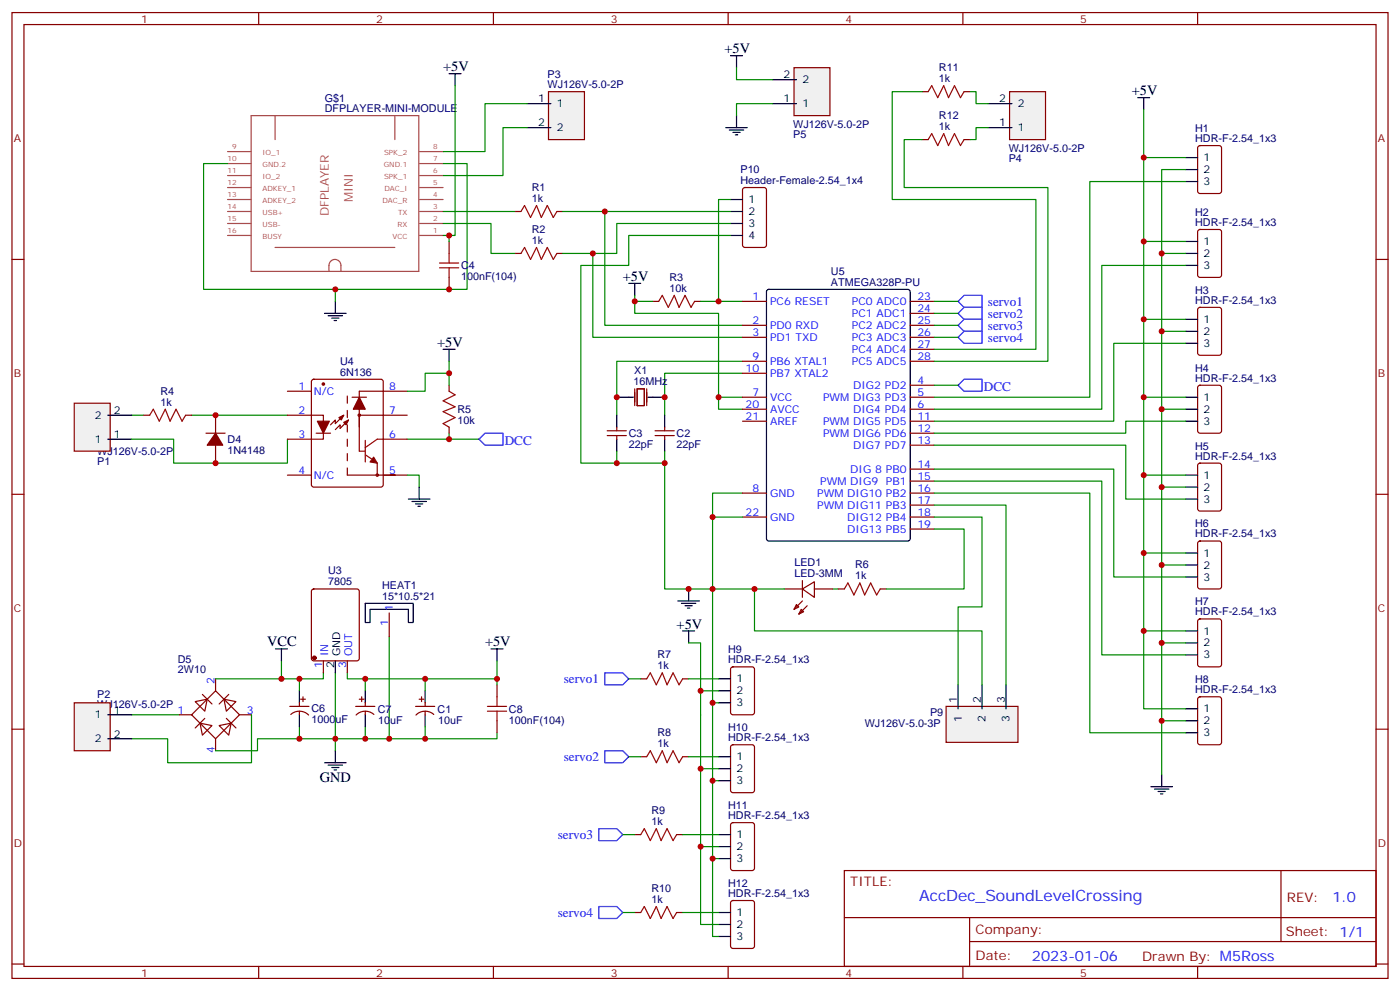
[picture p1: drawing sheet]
<svg xmlns="http://www.w3.org/2000/svg" width="412mm" height="292mm" viewBox="0 0 412 292" stroke-linecap="round" stroke-linejoin="round" font-family="sans-serif">
<g fill="none" stroke="#870000" stroke-width=".35">
<path d="M3.5 3.7h405.4v284.3h-405.4zM7.1 7.2h398.2v277.3h-398.2zM76.2 3.7v3.5M145.3 3.7v3.5M214.5 3.7v3.5M283.6 3.7v3.5M352.8 3.7v3.5M3.5 76.4h3.6M405.3 76.4h3.6M3.5 145.5h3.6M405.3 145.5h3.6M63.5 199.8v3.6"/>
<path d="M114.7 180.4v7.1M3.5 214.7h3.6M52.9 210.4h3.5M57.5 206.6l3.5-.8-.7 3.6zM58.9 212.9l3.5 .7-2.8 2.8zM59.6 204.4l2.8 2.9M60.3 211.5l-2.8 2.8M63.5 203.4l7.1 7-7.1 7.1-7.1-7.1zM63.5 217.5v3.5M64.6 213.6l3.5-.7-.7 3.5zM66 205.8l3.5 .8-2.8 2.8zM66.7 211.5l2.8 2.8"/>
<path d="M67.4 204.4l-2.8 2.9M70.6 210.4h3.5M405.3 214.7h3.6M248.7 256.3h156.6v28.2h-156.6zM377.3 256.3v20.9M248.7 270.1h156.5M285.6 277.2h119.6M285.6 270.1v14.2M3.5 283.8h3.6M76.2 284.5v3.5M145.3 284.5v3.5M214.5 284.5v3.5"/>
<path d="M283.6 284.5v3.5M352.8 284.5v3.5M405.3 283.8h3.6"/>
</g>
<g fill="none" stroke="#a64a4a" stroke-width=".35">
<path d="M74 34h49.4v45.9h-49.4zM81 34v7.1M116.3 34v7.1M67 58.7h7M67 55.2h7M67 51.7h7M67 48.2h7M67 44.6h7M123.6 58.7h6.9M123.6 55.2h6.9M123.6 51.7h6.9M123.6 48.2h6.9"/>
<path d="M123.6 44.6h6.9M67 69.3h7M67 65.8h7M67 62.3h7M81 72.8h35.3M96.9 79.9a3.2 3.2 0 0 1 .5-3 1.76 1.76 0 0 1 1.9-.4 1.76 1.76 0 0 1 1.1 1.6v1.8M123.6 69.3h6.9M123.6 65.8h6.9M123.6 62.3h6.9"/>
</g>
<path d="M114.7 187.5v30M38.8 210.4h14.1M74.1 210.4v14.1h-24.7v-7h-10.6" fill="none" stroke="#008700" stroke-width=".35"/>
<path d="M107.6 177.6h14.1v5.7h-1.4v-3.9h-11.3v3.9h-1.4z" fill="none" stroke="#000" stroke-width=".35"/>
<path d="M21.9 206.9h10.6v14.1h-10.6z" fill="#f0f0f0" stroke="#870000" stroke-width=".35"/>
<g fill="none" stroke="#000" stroke-width=".35">
<path d="M130.5 102.8h3.6M132.3 102.8v3.6M120.3 146.9h6.3M121.4 147.6h4.2M122.4 148.3h2.1M123.1 149h.7M123.5 143.4v3.5M81.1 191h3.6M82.9 191v3.6M98.8 194.6v3.5M144.6 191h3.6M146.4 191v3.6"/>
<path d="M31.7 210.4h7.1M31.7 217.5h7.1M88.2 203.4v3.5M88.2 210.4v3.6M107.6 203.4v3.5M107.6 210.4v3.6M95.6 224.5h6.4M96.7 225.2h4.2M97.7 226h2.1M98.4 226.7h.7M98.8 221v3.5"/>
</g>
<g fill="none" stroke="#008700" stroke-width=".35">
<path d="M132.3 106.4v3.5M38.8 122.2h3.5M119.9 139.9h3.6v3.5M132.3 129.3h8.8M63.5 199.8h24.7M82.9 194.6v5.2M95.2 198.1v1.7h-7v3.6M98.8 198.1v22.9M102.3 198.1v1.7h44.1M107.6 199.8v3.6M146.4 194.6v7M88.2 217.5h-12.4v3.5h-12.3"/>
<path d="M88.2 214v3.5h19.4v-3.5M146.4 215.7v1.8h-38.8"/>
</g>
<g fill="none" stroke="#870000" stroke-width=".35">
<path d="M92 173.6l.4-.2h12.7l.7 .4v20.1l-.4 .6-13 .1-.6-.5-.1-20zM95.2 194.6v3.5M102.3 194.6v3.5M85.4 208h5.6M85.7 210.3a3.8 3.8 0 0 1 5.2 .2M88.2 206.9v1.1M88.2 209.4v1M88.5 205.8h1.5M89.3 205.1v1.5M104.8 208h5.6M105.8 205.8h1.4M106.5 205.1v1.5"/>
<path d="M107.6 206.9v1.1M107.6 209.4v1M110.1 210.3a3.8 3.8 0 0 0-5.2 .2M146.4 201.6v3.5M146.4 212.2v3.5"/>
</g>
<circle cx="92.6" cy="193.7" r=".53" fill="#870000" stroke="#870000" stroke-width=".35"/>
<path d="M143.6 208h5.6M143.6 209.4h5.6M146.4 205.1v2.9M146.4 209.4v2.8" fill="none" stroke="#a10000" stroke-width=".35"/>
<path d="M141.1 129.3l1.8-1.8h5.3v3.6h-5.3z" fill="none" stroke="#00f" stroke-width=".35"/>
<path d="M21.9 118.7h10.6v14.1h-10.6z" fill="#f0f0f0" stroke="#870000" stroke-width=".35"/>
<path d="M95.6 92.3h6.4M96.7 93h4.2M97.7 93.7h2.1M98.4 94.4h.7M98.8 88.7v3.6M31.7 129.3h7.1M31.7 122.2h7.1M125.2 203.4v3.5M125.2 210.4v3.6" fill="none" stroke="#000" stroke-width=".35"/>
<path d="M67 48.2h-7v37h38.8M130.5 48.2h7.1v37h-38.8v3.5M130.5 65.8h14.1v8.8h7.1M130.5 62.3h21.2M132.3 113.4v-3.5h-7.1v5.3h-5.3M38.8 129.3h12.4v7h33.5v-7M56.4 122.2h28.3M132.3 127.5v1.8h-12.4M125.2 199.8v3.6M125.2 214v3.5" fill="none" stroke="#008700" stroke-width=".35"/>
<path d="M153.5 62.3l1-1.8 1.8 3.5 1.7-3.5 1.5 3.5 1.7-3.5 1.8 3.5 1-1.7M153.5 74.6l1-1.8 1.8 3.6 1.7-3.6 1.5 3.6 1.7-3.6 1.8 3.6 1-1.8M132.3 115.2l1.8 1-3.6 1.8 3.6 1.8-3.6 1.4 3.6 1.7-3.6 1.8 1.8 1.1M44.1 122.2l1.1-1.7 1.7 3.5 1.8-3.5 1.4 3.5 1.8-3.5 1.7 3.5 1.1-1.8M105.8 132.8h1.8M107.6 133.9l2.1 1.4M107.6 129.6v6.4M111.1 129.3l-3.5 2.5" fill="none" stroke="#a10000" stroke-width=".35"/>
<g fill="none" stroke="#870000" stroke-width=".35">
<path d="M151.7 62.3h1.8M151.7 74.6h1.8M164 62.3h1.8M164 74.6h1.8M84.7 115.2h7M92 111.9l.4-.2h19.8l.6 .4 .1 30.6-.5 .6-20 .1-.6-.5-.1-30.5zM103.7 116.9h4.2M119.9 115.2h-14.1v10.6M132.3 113.4v1.8M42.3 122.2h1.8M54.7 122.2h1.7M60.7 127.5h5.6"/>
<path d="M63.5 122.2v5.3M63.5 131.1v5.2M84.7 122.2h10.5v7.1h-10.5M84.7 139.9h7M93.1 127.5h4.3M101.2 122.2l-2.4 2.5v-1.1l-1.4 1.5M102.3 139.9h14.1h-1.4M102.7 123.6l-2.5 2.5v-1l-1.4 1.4M111.1 129.3h8.8M111.1 136.3v3.6M112.9 139.9h7M119.9 122.2h-14.1v10.6"/>
<path d="M132.3 125.8v1.7M122.4 208h5.7M123.5 205.8h1.4M124.2 205.1v1.5M125.2 206.9v1.1M125.2 209.4v1M127.8 210.3a3.8 3.8 0 0 0-5.3 .2"/>
<circle cx="105.8" cy="122.2" r=".35"/>
<circle cx="111.1" cy="139.9" r=".35"/>
</g>
<g fill="#870000" stroke="#870000" stroke-width=".35">
<path d="M63.5 127.5l2.1 3.6h-4.6z"/>
<path d="M93.5 124h3.5l-1.8 3.5z"/>
<path d="M101.2 124.4l1.5-.8-.7 1.5z"/>
<path d="M99.8 122.9l1.4-.7-.7 1.4z"/>
<path d="M105.8 116.9l1.8 3.6h-3.5z"/>
<circle cx="95.3" cy="113.1" r=".35"/>
</g>
<path d="M110.1 134.6l1 1.7-2.1-.3z" fill="#a10000" stroke="#a10000" stroke-width=".35"/>
<path d="M102.3 139.9v-24.7" fill="none" stroke="#870000" stroke-width=".35" stroke-dasharray="2.1 2.1"/>
<path d="M161.6 27h10.6v14.1h-10.6z" fill="#f0f0f0" stroke="#870000" stroke-width=".35"/>
<g fill="none" stroke="#000" stroke-width=".35">
<path d="M132.3 21.7h3.5M134.1 21.7v3.5M155.2 30.5h7.1M155.2 37.6h7.1M335.1 28.8h3.6M336.9 28.8v3.5M215.2 58.7h3.5M349.2 53.4h3.6M349.2 46.4h3.6M349.2 49.9h3.6M215.2 62.3h3.5M215.2 65.8h3.5"/>
<path d="M215.2 69.3h3.5M349.2 78.1h3.6M349.2 71.1h3.6M349.2 74.6h3.6M185.2 83.4h3.5M187 83.4v3.6M226 85.4l.5-.2h40.9l.7 .4v73l-.5 .6-41.1 .1-.7-.5v-72.9zM349.2 94h3.6M349.2 97.5h3.6M181.7 116.9h4.9M190.9 116.9h4.9M349.2 116.9h3.6"/>
<path d="M349.2 101.1h3.6M181.7 122.2v3.6M181.7 129.3v3.5M195.8 122.2v3.6M195.8 129.3v3.5M349.2 124h3.6M349.2 120.5h3.6M349.2 139.9h3.6M349.2 146.9h3.6M349.2 143.4h3.6M199.7 176.9h6.3M200.7 177.6h4.3"/>
<path d="M201.8 178.3h2.1M202.5 179h.7M202.8 173.4v3.5M349.2 169.9h3.6M349.2 162.8h3.6M349.2 166.3h3.6M349.2 192.8h3.6M349.2 185.7h3.6M349.2 189.3h3.6M349.2 215.7h3.6M349.2 208.7h3.6M349.2 212.2h3.6"/>
<path d="M339 231.6h6.4M340.1 232.3h4.2M341.1 233h2.2M341.8 233.7h.7M342.2 228.1v3.5"/>
</g>
<g fill="none" stroke="#008700" stroke-width=".35">
<path d="M134.1 25.2v44.1h-3.6M155.2 30.5h-12.3v14.1h-12.4M155.2 37.6h-7v14.1h-17.7M215.2 58.7h-3.5v30M349.2 49.9h-7v24.7h7M349.2 53.4h-28.2v63.5h-45.8M165.8 74.6h8.8v24.7h44.1M165.8 62.3h12.4v33.5h40.5M178.2 62.3h37M215.2 65.8h-33.5v8.8h-7.1M215.2 69.3h-30v8.8h-14.1v58.2h10.6M336.9 71.1v22.9h12.3"/>
<path d="M342.2 74.6v22.9h7M349.2 78.1h-24.6v42.4h-49.4M187 87v1.7h5.3M187 88.7v3.6h24.7v24.6M206.4 88.7h12.3M336.9 94v22.9h12.3M342.2 97.5v23h7M218.7 109.9h-22.9v12.3M218.7 106.4h-37v15.8M218.7 116.9h-7v3.6h7M275.2 113.4h7M336.9 116.9v23h12.3"/>
<path d="M349.2 101.1h-21.1v22.9h-52.9M181.7 132.8v3.5h14.1v-3.5M195.8 136.3v37.1h14.1v-28.2h8.8M275.2 131.1h56.4v15.8h17.6M275.2 138.1h52.9v31.8h21.1M336.9 139.9v22.9h12.3M342.2 120.5v22.9h7M349.2 124h-17.6v3.5h-56.4M209.9 152.2h8.8M275.2 155.8h8.8v17.6h-22.9M275.2 141.6h49.4v51.2h24.6M275.2 145.2h45.8v70.5h28.2"/>
<path d="M342.2 143.4v22.9h7M209.9 173.4h21.2M245.2 173.4h1.7M336.9 162.8v22.9h12.3M342.2 166.3v23h7M336.9 185.7v23h12.3M342.2 189.3v22.9h7M342.2 212.2v15.9"/>
</g>
<path d="M194 88.7l1.1-1.7 1.7 3.5 1.8-3.5 1.4 3.5 1.8-3.5 1.8 3.5 1-1.8M248.7 173.4l1.1-1.8 1.7 3.6 1.8-3.6 1.4 3.6 1.8-3.6 1.7 3.6 1.1-1.8" fill="none" stroke="#a10000" stroke-width=".35"/>
<g fill="none" stroke="#870000" stroke-width=".35">
<path d="M219 55.4l.4-.2h5.7l.6 .4 .1 16.5-.5 .7h-5.9l-.6-.4-.1-16.5zM353 43.1l.5-.2h5.6l.7 .4v13l-.4 .6-5.9 .1-.7-.5v-12.9zM353 67.8l.5-.2h5.6l.7 .4v13l-.4 .6-5.9 .1-.7-.5v-12.9zM192.3 88.7h1.7M204.6 88.7h1.8M218.7 88.7h7.1M218.7 95.8h7.1M218.7 99.3h7.1M268.1 88.7h7.1M268.1 95.8h7.1M268.1 99.3h7.1M268.1 92.3h7.1"/>
<path d="M353 90.7l.5-.2h5.6l.7 .4v13l-.4 .6-5.9 .1-.7-.5v-12.9zM187 114.5v4.9M187.7 114.5h2.1v4.9h-2.1zM190.5 114.5v4.9M218.7 116.9h7.1M218.7 106.4h7.1M218.7 109.9h7.1M268.1 113.4h7.1M268.1 116.9h7.1M268.1 106.4h7.1M268.1 102.8h7.1M353 113.6l.5-.2h5.6l.7 .4v13l-.4 .7h-5.9l-.7-.4v-13z"/>
<path d="M178.9 126.8h5.6M178.9 128.2h5.6M181.7 125.8v1M181.7 128.2v1.1M193 126.8h5.6M193 128.2h5.6M195.8 125.8v1M195.8 128.2v1.1M218.7 120.5h7.1M218.7 124h7.1M268.1 120.5h7.1M268.1 124h7.1"/>
<path d="M268.1 127.5h7.1M268.1 131.1h7.1M268.1 138.1h7.1M353 136.6l.5-.3h5.6l.7 .5v13l-.4 .6-5.9 .1-.7-.5v-12.9zM218.7 145.2h7.1M218.7 152.2h7.1M268.1 145.2h7.1M268.1 141.6h7.1M268.1 148.7h7.1M268.1 152.2h7.1M268.1 155.8h7.1M353 159.5l.5-.2h5.6l.7 .4v13l-.4 .6-5.9 .1-.7-.5v-12.9z"/>
<path d="M231.1 173.4h5.3M234.6 178l.7 .7-1.4 .7zM236 179.4l.7 .7-1.4 .7zM236.4 173.4l3.5-2.1v4.6zM236.4 176.9l-2.5 2.5M236.4 170.9v5M237.8 178.3l-2.5 2.5M239.9 173.4h5.3M246.9 173.4h1.8M259.3 173.4h1.8M353 182.4l.5-.2h5.6l.7 .4v13l-.4 .7h-5.9l-.7-.4v-13zM353 205.3l.5-.2h5.6l.7 .5v12.9l-.4 .7-5.9 .1-.7-.5v-13z"/>
</g>
<path d="M282.2 113.4l1.8-1.7h5.3v3.5h-5.3z" fill="none" stroke="#00f" stroke-width=".35"/>
<path d="M278.7 208h21.2v10.5h-21.2z" fill="#f0f0f0" stroke="#870000" stroke-width=".35"/>
<g fill="none" stroke="#000" stroke-width=".35">
<path d="M201.1 185.7h3.5M202.8 185.7v3.6M211.7 199.8h3.5M211.7 206.9h3.5M211.7 203.4h3.5M282.2 201.6v7.1M289.3 201.6v7.1M296.3 201.6v7.1M211.7 229.8h3.5M211.7 222.8h3.5M211.7 226.3h3.5M211.7 252.8h3.5"/>
<path d="M211.7 245.7h3.5M211.7 249.2h3.5M211.7 275.7h3.5M211.7 268.6h3.5M211.7 272.2h3.5"/>
</g>
<g fill="none" stroke="#008700" stroke-width=".35">
<path d="M336.9 32.3v38.8h12.3M336.9 46.4h12.3M275.2 88.7h7M275.2 92.3h7M275.2 95.8h7M275.2 99.3h7M275.2 148.7h21.1v52.9M275.2 152.2h14.1v26.5h-7.1v22.9M209.9 173.4v33.5M222.2 173.4v12.3h67.1v15.9M185.2 199.8h3.5M202.8 189.3h3.6v14.1"/>
<path d="M202.8 199.8h8.9M211.7 203.4h-5.3v22.9h5.3M211.7 206.9h-1.8v22.9h1.8M185.2 222.8h3.5M202.8 222.8h8.9M206.4 226.3v22.9h5.3M209.9 229.8v23h1.8M183.4 245.7h3.6M201.1 245.7h10.6M206.4 249.2v23h5.3M209.9 252.8v22.9h1.8M183.4 268.6h3.6"/>
<path d="M201.1 268.6h10.6"/>
</g>
<path d="M188.7 199.8h1.8M201.1 199.8h1.7M215.4 196.5l.5-.2h5.6l.7 .5v12.9l-.4 .7h-5.9l-.7-.4v-13zM215.4 219.5l.5-.2h5.6l.7 .4v13l-.4 .6-5.9 .1-.7-.5v-12.9zM188.7 222.8h1.8M201.1 222.8h1.7M187 245.7h1.7M199.3 245.7h1.8M215.4 242.4l.5-.2h5.6l.7 .4v13l-.4 .6-5.9 .1-.7-.5v-12.9zM187 268.6h1.7M199.3 268.6h1.8M215.4 265.3l.5-.2h5.6l.7 .4v13l-.4 .7h-5.9l-.7-.4v-13z" fill="none" stroke="#870000" stroke-width=".35"/>
<path d="M190.5 199.8l1.1-1.7 1.7 3.5 1.8-3.5 1.4 3.5 1.8-3.5 1.7 3.5 1.1-1.8M190.5 222.8l1.1-1.8 1.7 3.5 1.8-3.5 1.4 3.5 1.8-3.5 1.7 3.5 1.1-1.7M188.7 245.7l1.1-1.8 1.8 3.6 1.7-3.6 1.4 3.6 1.8-3.6 1.8 3.6 1-1.8M188.7 268.6l1.1-1.7 1.8 3.5 1.7-3.5 1.4 3.5 1.8-3.5 1.8 3.5 1-1.8" fill="none" stroke="#a10000" stroke-width=".35"/>
<path d="M282.2 88.7l1.8-1.7h5.3v3.5h-5.3zM282.2 92.3l1.8-1.8h5.3v3.5h-5.3zM282.2 95.8l1.8-1.8h5.3v3.5h-5.3zM282.2 99.3l1.8-1.8h5.3v3.6h-5.3zM178.2 198.1h5.2l1.8 1.7-1.8 1.8h-5.2zM178.2 221h5.2l1.8 1.8-1.8 1.7h-5.2zM176.4 243.9h5.3l1.7 1.8-1.7 1.8h-5.3zM176.4 266.9h5.3l1.7 1.7-1.7 1.8h-5.3z" fill="none" stroke="#00f" stroke-width=".35"/>
<path d="M297.4 27h10.6v14.1h-10.6z" fill="#f0f0f0" stroke="#870000" stroke-width=".35"/>
<path d="M291 37.6h7.1M291 30.5h7.1" fill="none" stroke="#000" stroke-width=".35"/>
<path d="M273.4 27l1.1-1.8 1.7 3.6 1.8-3.6 1.4 3.6 1.8-3.6 1.7 3.6 1.1-1.8M273.4 41.1l1.1-1.8 1.7 3.6 1.8-3.6 1.4 3.6 1.8-3.6 1.7 3.6 1.1-1.8" fill="none" stroke="#a10000" stroke-width=".35"/>
<path d="M271.6 27h1.8M284 27h1.8M271.6 41.1h1.8M284 41.1h1.8" fill="none" stroke="#870000" stroke-width=".35"/>
<path d="M271.6 27h-8.8v31.7h42.4v44.1h-30M285.8 27h1.7v3.5h3.5M291 37.6h-3.5v3.5h-1.7M271.6 41.1h-5.3v14.1h42.4v51.2h-33.5" fill="none" stroke="#008700" stroke-width=".35"/>
<path d="M233.9 19.9h10.6v14.1h-10.6z" fill="#f0f0f0" stroke="#870000" stroke-width=".35"/>
<path d="M215.2 16.4h3.5M217 16.4v3.5M213.8 37.6h6.3M214.8 38.3h4.3M215.9 39h2.1M216.6 39.7h.7M217 34v3.6M227.5 30.5h7.1M227.5 23.5h7.1" fill="none" stroke="#000" stroke-width=".35"/>
<path d="M217 19.9v3.6h10.5M227.5 30.5h-10.5v3.5M132.3 69.3v1.8" fill="none" stroke="#008700" stroke-width=".35"/>
<path d="M129.5 77.4h5.6M129.5 78.8h5.6M132.3 74.6v2.8M132.3 78.8v2.9" fill="none" stroke="#a10000" stroke-width=".35"/>
<path d="M132.3 71.1v3.5M132.3 81.7v3.5" fill="none" stroke="#870000" stroke-width=".35"/>
<g fill="#c00">
<circle cx="114.7" cy="217.5" r=".88"/>
<circle cx="132.3" cy="109.9" r=".88"/>
<circle cx="82.9" cy="199.8" r=".88"/>
<circle cx="88.2" cy="199.8" r=".88"/>
<circle cx="88.2" cy="217.5" r=".88"/>
<circle cx="107.6" cy="217.5" r=".88"/>
<circle cx="132.3" cy="129.3" r=".88"/>
<circle cx="63.5" cy="122.2" r=".88"/>
<circle cx="63.5" cy="136.3" r=".88"/>
<circle cx="98.8" cy="217.5" r=".88"/>
<circle cx="107.6" cy="199.8" r=".88"/>
<circle cx="146.4" cy="199.8" r=".88"/>
<circle cx="125.2" cy="199.8" r=".88"/>
<circle cx="125.2" cy="217.5" r=".88"/>
<circle cx="178.2" cy="62.3" r=".88"/>
<circle cx="174.6" cy="74.6" r=".88"/>
<circle cx="195.8" cy="136.3" r=".88"/>
<circle cx="195.8" cy="116.9" r=".88"/>
<circle cx="181.7" cy="116.9" r=".88"/>
<circle cx="211.7" cy="88.7" r=".88"/>
<circle cx="187" cy="88.7" r=".88"/>
<circle cx="211.7" cy="116.9" r=".88"/>
<circle cx="181.7" cy="136.3" r=".88"/>
<circle cx="98.8" cy="85.2" r=".88"/>
<circle cx="202.8" cy="173.4" r=".88"/>
<circle cx="209.9" cy="152.2" r=".88"/>
<circle cx="209.9" cy="173.4" r=".88"/>
<circle cx="342.2" cy="74.6" r=".88"/>
<circle cx="342.2" cy="97.5" r=".88"/>
<circle cx="342.2" cy="120.5" r=".88"/>
<circle cx="342.2" cy="143.4" r=".88"/>
<circle cx="342.2" cy="166.3" r=".88"/>
<circle cx="342.2" cy="189.3" r=".88"/>
<circle cx="342.2" cy="212.2" r=".88"/>
<circle cx="336.9" cy="94" r=".88"/>
<circle cx="336.9" cy="116.9" r=".88"/>
<circle cx="336.9" cy="139.9" r=".88"/>
<circle cx="336.9" cy="162.8" r=".88"/>
<circle cx="336.9" cy="185.7" r=".88"/>
<circle cx="222.3" cy="173.4" r=".88"/>
<circle cx="336.9" cy="71.1" r=".88"/>
<circle cx="336.9" cy="46.4" r=".88"/>
<circle cx="206.4" cy="226.3" r=".88"/>
<circle cx="206.4" cy="249.2" r=".88"/>
<circle cx="206.4" cy="203.4" r=".88"/>
<circle cx="209.9" cy="229.8" r=".88"/>
<circle cx="209.9" cy="252.8" r=".88"/>
<circle cx="209.9" cy="206.9" r=".88"/>
<circle cx="132.3" cy="85.2" r=".88"/>
<circle cx="132.3" cy="69.3" r=".88"/>
</g>
<text font-size="4.6" fill="#00f" x="270.8" y="265.3">AccDec_SoundLevelCrossing</text>
<g font-size="4.2">
<text x="213.4" y="15.7">+5V</text>
<text x="130.5" y="21">+5V</text>
<text x="333.4" y="28">+5V</text>
<text x="183.4" y="82.7">+5V</text>
<text x="128.8" y="102.1">+5V</text>
<text x="199.3" y="185">+5V</text>
<text x="78.7" y="190.3">VCC</text>
<text x="142.9" y="190.3">+5V</text>
<text x="94.2" y="230.2">GND</text>
</g>
<g font-size="4.2" fill="#00f">
<text x="392.5" y="265.6">1.0</text>
<text x="304" y="282.9">2023-01-06</text>
</g>
<g font-size="3.9" fill="#00f">
<text x="291" y="90">servo1</text>
<text x="291" y="93.5">servo2</text>
<text x="291" y="97">servo3</text>
<text x="291" y="100.6">servo4</text>
<text x="289.8" y="115.2">DCC</text>
<text x="148.7" y="131.1">DCC</text>
<text x="166.1" y="201.1">servo1</text>
<text x="166.1" y="224">servo2</text>
<text x="164.3" y="247">servo3</text>
<text x="164.3" y="269.9">servo4</text>
</g>
<g font-size="3.9" fill="#800">
<text x="250.5" y="260.9">TITLE:</text>
<text x="379.1" y="265.6">REV:</text>
<text x="287.4" y="275.1">Company:</text>
<text x="378.7" y="275.7">Sheet: 1/1</text>
<text x="287.4" y="282.8">Date:</text>
<text x="336.4" y="282.8">Drawn By: M5Ross</text>
</g>
<g font-size="3.5" fill="#a54b4b">
<text x="104" y="59.4" transform="rotate(-90 104 59.4)">MINI</text>
<text x="96.9" y="63.7" transform="rotate(-90 96.9 63.7)">DFPLAYER</text>
</g>
<g font-size="3.2" fill="#800">
<text x="41.6" y="6.7">1</text>
<text x="110.8" y="6.7">2</text>
<text x="179.9" y="6.7">3</text>
<text x="249.1" y="6.7">4</text>
<text x="318.2" y="6.7">5</text>
<text x="4.1" y="41.8">A</text>
<text x="405.9" y="41.8">A</text>
<text x="4.1" y="110.9">B</text>
<text x="405.9" y="110.9">B</text>
<text x="4.1" y="180.1">C</text>
<text x="405.9" y="180.1">C</text>
<text x="4.1" y="249.2">D</text>
<text x="405.9" y="249.2">D</text>
<text x="41.6" y="287.5">1</text>
<text x="110.8" y="287.5">2</text>
<text x="179.9" y="287.5">3</text>
<text x="249.1" y="287.5">4</text>
<text x="318.2" y="287.5">5</text>
</g>
<g font-size="3.2" fill="#000080">
<text x="161.3" y="22.9">P3</text>
<text x="276.6" y="21">R11</text>
<text x="95.7" y="30">G$1</text>
<text x="161.3" y="25.9">WJ126V-5.0-2P</text>
<text x="276.6" y="24.2">1k</text>
<text x="95.7" y="33">DFPLAYER-MINI-MODULE</text>
<text x="276.6" y="35.1">R12</text>
<text x="233.6" y="37.6">WJ126V-5.0-2P</text>
<text x="233.6" y="40.6">P5</text>
<text x="276.6" y="38.3">1k</text>
<text x="352.1" y="41.8">HDR-F-2.54_1x3</text>
<text x="352.1" y="38.9">H1</text>
<text x="297.1" y="44.6">WJ126V-5.0-2P</text>
<text x="297.1" y="47.7">P4</text>
<text x="218.1" y="50.9">P10</text>
<text x="156.6" y="59.4">1k</text>
<text x="156.6" y="56.3">R1</text>
<text x="218.1" y="54.2">Header-Female-2.54_1x4</text>
<text x="352.1" y="63.6">H2</text>
<text x="156.6" y="71.8">1k</text>
<text x="156.6" y="68.6">R2</text>
<text x="352.1" y="66.5">HDR-F-2.54_1x3</text>
<text x="135.8" y="82.5">100nF(104)</text>
<text x="135.8" y="79.3">C4</text>
<text x="197.2" y="82.8">R3</text>
<text x="244.8" y="81">U5</text>
<text x="197.2" y="85.9">10k</text>
<text x="244.8" y="84.1">ATMEGA328P-PU</text>
<text x="352.1" y="89.4">HDR-F-2.54_1x3</text>
<text x="352.1" y="86.5">H3</text>
<text x="100.2" y="107.4">U4</text>
<text x="100.2" y="110.6">6N136</text>
<text x="186.6" y="113.4">16MHz</text>
<text x="186.8" y="110.2">X1</text>
<text x="352.1" y="112.4">HDR-F-2.54_1x3</text>
<text x="352.1" y="109.4">H4</text>
<text x="47.3" y="119.4">1k</text>
<text x="47.3" y="116.2">R4</text>
<text x="134.8" y="124.8">10k</text>
<text x="134.8" y="121.6">R5</text>
<text x="67" y="130.4">D4</text>
<text x="185.2" y="131.8">22pF</text>
<text x="185.2" y="128.7">C3</text>
<text x="199.3" y="131.8">22pF</text>
<text x="199.3" y="128.7">C2</text>
<text x="28.7" y="133.9">WJ126V-5.0-2P</text>
<text x="28.7" y="136.8">P1</text>
<text x="67" y="133.5">1N4148</text>
<text x="352.1" y="135.3">HDR-F-2.54_1x3</text>
<text x="352.1" y="132.4">H5</text>
<text x="352.1" y="155.3">H6</text>
<text x="352.1" y="158.2">HDR-F-2.54_1x3</text>
<text x="234" y="166.7">LED1</text>
<text x="251.9" y="167.3">R6</text>
<text x="96.7" y="172.3">7805</text>
<text x="96.7" y="169.1">U3</text>
<text x="112.6" y="173.4">HEAT1</text>
<text x="234" y="169.9">LED-3MM</text>
<text x="251.9" y="170.6">1k</text>
<text x="112.5" y="176.6">15*10.5*21</text>
<text x="352.1" y="178.2">H7</text>
<text x="352.1" y="181.2">HDR-F-2.54_1x3</text>
<text x="52.4" y="195.1">D5</text>
<text x="193.7" y="197">1k</text>
<text x="193.7" y="193.9">R7</text>
<text x="214.5" y="195.3">HDR-F-2.54_1x3</text>
<text x="214.5" y="192.3">H9</text>
<text x="52.4" y="198.3">2W10</text>
<text x="352.1" y="201.1">H8</text>
<text x="28.7" y="208.3">WJ126V-5.0-2P</text>
<text x="28.7" y="205.4">P2</text>
<text x="91.7" y="209.7">C6</text>
<text x="111.3" y="209.8">C7</text>
<text x="128.9" y="209.8">C1</text>
<text x="149.9" y="209.8">C8</text>
<text x="352.1" y="204.1">HDR-F-2.54_1x3</text>
<text x="91.7" y="212.9">1000uF</text>
<text x="111.4" y="213">10uF</text>
<text x="129" y="213">10uF</text>
<text x="149.9" y="213">100nF(104)</text>
<text x="214.5" y="215.3">H10</text>
<text x="254.7" y="214">WJ126V-5.0-3P</text>
<text x="274" y="210.9">P9</text>
<text x="193.7" y="220">1k</text>
<text x="193.7" y="216.8">R8</text>
<text x="214.5" y="218.2">HDR-F-2.54_1x3</text>
<text x="191.9" y="239.7">R9</text>
<text x="214.5" y="238.2">H11</text>
<text x="191.9" y="242.9">1k</text>
<text x="214.5" y="241.1">HDR-F-2.54_1x3</text>
<text x="191.9" y="262.6">R10</text>
<text x="214.5" y="261.1">H12</text>
<text x="191.9" y="265.8">1k</text>
<text x="214.5" y="264.1">HDR-F-2.54_1x3</text>
</g>
<g font-size="3.2">
<text x="230.8" y="23.1">2</text>
<text x="236.4" y="24.5">2</text>
<text x="158.5" y="30.2">1</text>
<text x="164" y="31.6">1</text>
<text x="230.8" y="30.2">1</text>
<text x="236.4" y="31.6">1</text>
<text x="294.3" y="30.2">2</text>
<text x="299.9" y="31.6">2</text>
<text x="158.5" y="37.2">2</text>
<text x="164" y="38.6">2</text>
<text x="294.3" y="37.2">1</text>
<text x="299.9" y="38.6">1</text>
<text x="354.5" y="47.4">1</text>
<text x="354.5" y="51">2</text>
<text x="220.5" y="59.8">1</text>
<text x="354.5" y="54.5">3</text>
<text x="220.5" y="63.3">2</text>
<text x="220.5" y="66.9">3</text>
<text x="220.5" y="70.4">4</text>
<text x="354.5" y="72.1">1</text>
<text x="354.5" y="75.7">2</text>
<text x="354.5" y="79.2">3</text>
<text x="354.5" y="95.1">1</text>
<text x="354.5" y="98.6">2</text>
<text x="354.5" y="102.1">3</text>
<text x="354.5" y="118">1</text>
<text x="28" y="123.3">2</text>
<text x="33.5" y="121.9">2</text>
<text x="354.5" y="125.1">3</text>
<text x="354.5" y="121.5">2</text>
<text x="28" y="130.4">1</text>
<text x="33.5" y="128.9">1</text>
<text x="354.5" y="140.9">1</text>
<text x="354.5" y="148">3</text>
<text x="354.5" y="144.5">2</text>
<text x="354.5" y="163.9">1</text>
<text x="354.5" y="167.4">2</text>
<text x="354.5" y="170.9">3</text>
<text x="354.5" y="186.8">1</text>
<text x="354.5" y="190.3">2</text>
<text x="98.4" y="196.8" transform="rotate(-90 98.4 196.8)">2</text>
<text x="100.2" y="193.3" transform="rotate(-90 100.2 193.3)">GND</text>
<text x="354.5" y="193.9">3</text>
<text x="217" y="200.9">1</text>
<text x="217" y="208">3</text>
<text x="217" y="204.4">2</text>
<text x="281.9" y="206.9" transform="rotate(-90 281.9 206.9)">1</text>
<text x="288.9" y="206.9" transform="rotate(-90 288.9 206.9)">2</text>
<text x="296" y="206.9" transform="rotate(-90 296 206.9)">3</text>
<text x="354.5" y="209.7">1</text>
<text x="28" y="211.5">1</text>
<text x="33.5" y="210.1">1</text>
<text x="283.3" y="212.4" transform="rotate(-90 283.3 212.4)">1</text>
<text x="290.3" y="212.4" transform="rotate(-90 290.3 212.4)">2</text>
<text x="297.4" y="212.4" transform="rotate(-90 297.4 212.4)">3</text>
<text x="354.5" y="213.3">2</text>
<text x="28" y="218.5">2</text>
<text x="33.5" y="217.1">2</text>
<text x="354.5" y="216.8">3</text>
<text x="217" y="223.8">1</text>
<text x="217" y="227.4">2</text>
<text x="217" y="230.9">3</text>
<text x="217" y="246.8">1</text>
<text x="217" y="250.3">2</text>
<text x="217" y="253.8">3</text>
<text x="217" y="269.7">1</text>
<text x="217" y="273.2">2</text>
<text x="217" y="276.8">3</text>
</g>
<g font-size="3.2" fill="#00f">
<text x="221.6" y="88.4">1</text>
<text x="226.8" y="89.8">PC6 RESET</text>
<text x="250.9" y="89.8">PC0 ADC0</text>
<text x="270.2" y="88.4">23</text>
<text x="221.6" y="95.4">2</text>
<text x="250.9" y="93.3">PC1 ADC1</text>
<text x="270.2" y="91.9">24</text>
<text x="270.2" y="95.4">25</text>
<text x="221.6" y="99">3</text>
<text x="226.8" y="96.8">PD0 RXD</text>
<text x="226.8" y="100.4">PD1 TXD</text>
<text x="250.9" y="96.8">PC2 ADC2</text>
<text x="250.9" y="100.4">PC3 ADC3</text>
<text x="270.2" y="99">26</text>
<text x="221.6" y="106">9</text>
<text x="226.8" y="107.4">PB6 XTAL1</text>
<text x="250.9" y="103.9">PC4 ADC4</text>
<text x="250.9" y="107.4">PC5 ADC5</text>
<text x="270.2" y="102.5">27</text>
<text x="270.2" y="106">28</text>
<text x="219.6" y="109.5">10</text>
<text x="226.8" y="110.9">PB7 XTAL2</text>
<text x="270.2" y="113.1">4</text>
<text x="87.9" y="114.8">1</text>
<text x="92.4" y="116.2">N/C</text>
<text x="114.7" y="114.8">8</text>
<text x="221.6" y="116.6">7</text>
<text x="226.8" y="118">VCC</text>
<text x="242.5" y="118">PWM DIG3 PD3</text>
<text x="251.3" y="114.5">DIG2 PD2</text>
<text x="270.2" y="116.6">5</text>
<text x="87.9" y="121.9">2</text>
<text x="114.7" y="121.9">7</text>
<text x="219.6" y="120.1">20</text>
<text x="219.6" y="123.6">21</text>
<text x="226.8" y="121.5">AVCC</text>
<text x="226.8" y="125.1">AREF</text>
<text x="242.5" y="125.1">PWM DIG5 PD5</text>
<text x="251.3" y="121.5">DIG4 PD4</text>
<text x="270.2" y="120.1">6</text>
<text x="270.2" y="123.6">11</text>
<text x="87.9" y="128.9">3</text>
<text x="114.7" y="128.9">6</text>
<text x="242.5" y="128.6">PWM DIG6 PD6</text>
<text x="270.2" y="127.2">12</text>
<text x="270.2" y="130.7">13</text>
<text x="251.3" y="132.1">DIG7 PD7</text>
<text x="270.2" y="137.8">14</text>
<text x="87.9" y="139.5">4</text>
<text x="92.4" y="140.9">N/C</text>
<text x="114.7" y="139.5">5</text>
<text x="241.6" y="142.7">PWM DIG9 PB1</text>
<text x="250.5" y="139.2">DIG 8 PB0</text>
<text x="270.2" y="141.3">15</text>
<text x="221.6" y="144.8">8</text>
<text x="226.8" y="146.2">GND</text>
<text x="240.7" y="146.2">PWM DIG10 PB2</text>
<text x="240.7" y="149.8">PWM DIG11 PB3</text>
<text x="270.2" y="144.8">16</text>
<text x="270.2" y="148.3">17</text>
<text x="219.6" y="151.9">22</text>
<text x="226.8" y="153.3">GND</text>
<text x="249.6" y="153.3">DIG12 PB4</text>
<text x="270.2" y="151.9">18</text>
<text x="270.2" y="155.4">19</text>
<text x="249.6" y="156.8">DIG13 PB5</text>
<text x="115.7" y="179.7" transform="rotate(-90 115.7 179.7)">1</text>
<text x="114.3" y="184.2" transform="rotate(-90 114.3 184.2)">1</text>
<text x="94.9" y="196.8" transform="rotate(-90 94.9 196.8)">1</text>
<text x="96.7" y="193.3" transform="rotate(-90 96.7 193.3)">IN</text>
<text x="102" y="196.8" transform="rotate(-90 102 196.8)">3</text>
<text x="103.7" y="193.3" transform="rotate(-90 103.7 193.3)">OUT</text>
<text x="63.1" y="201.3" transform="rotate(-90 63.1 201.3)">2</text>
<text x="52.3" y="210.1">1</text>
<text x="72.7" y="210.1">3</text>
<text x="63.1" y="221.6" transform="rotate(-90 63.1 221.6)">4</text>
</g>
<g font-size="2.1" fill="#a54b4b">
<text x="67" y="47.5">10</text>
<text x="68.4" y="43.9">9</text>
<text x="77.3" y="45.7">IO_1</text>
<text x="113.1" y="45.7">SPK_2</text>
<text x="127.6" y="47.5">7</text>
<text x="127.6" y="43.9">8</text>
<text x="67" y="51">11</text>
<text x="77.3" y="49.2">GND.2</text>
<text x="77.3" y="52.7">IO_2</text>
<text x="113" y="49.2">GND.1</text>
<text x="113.1" y="52.7">SPK_1</text>
<text x="127.6" y="51">6</text>
<text x="67" y="54.5">12</text>
<text x="67" y="58">13</text>
<text x="77.3" y="56.3">ADKEY_1</text>
<text x="77.3" y="59.8">ADKEY_2</text>
<text x="112.6" y="59.8">DAC_R</text>
<text x="113.2" y="56.3">DAC_I</text>
<text x="127.6" y="58">4</text>
<text x="127.6" y="54.5">5</text>
<text x="67" y="61.6">14</text>
<text x="67" y="65.1">15</text>
<text x="77.3" y="63.3">USB+</text>
<text x="117.2" y="63.3">TX</text>
<text x="127.6" y="65.1">2</text>
<text x="127.6" y="61.6">3</text>
<text x="67" y="68.6">16</text>
<text x="77.3" y="66.8">USB-</text>
<text x="77.3" y="70.4">BUSY</text>
<text x="115.6" y="70.4">VCC</text>
<text x="117.1" y="66.8">RX</text>
<text x="127.6" y="68.6">1</text>
</g>
</svg>
